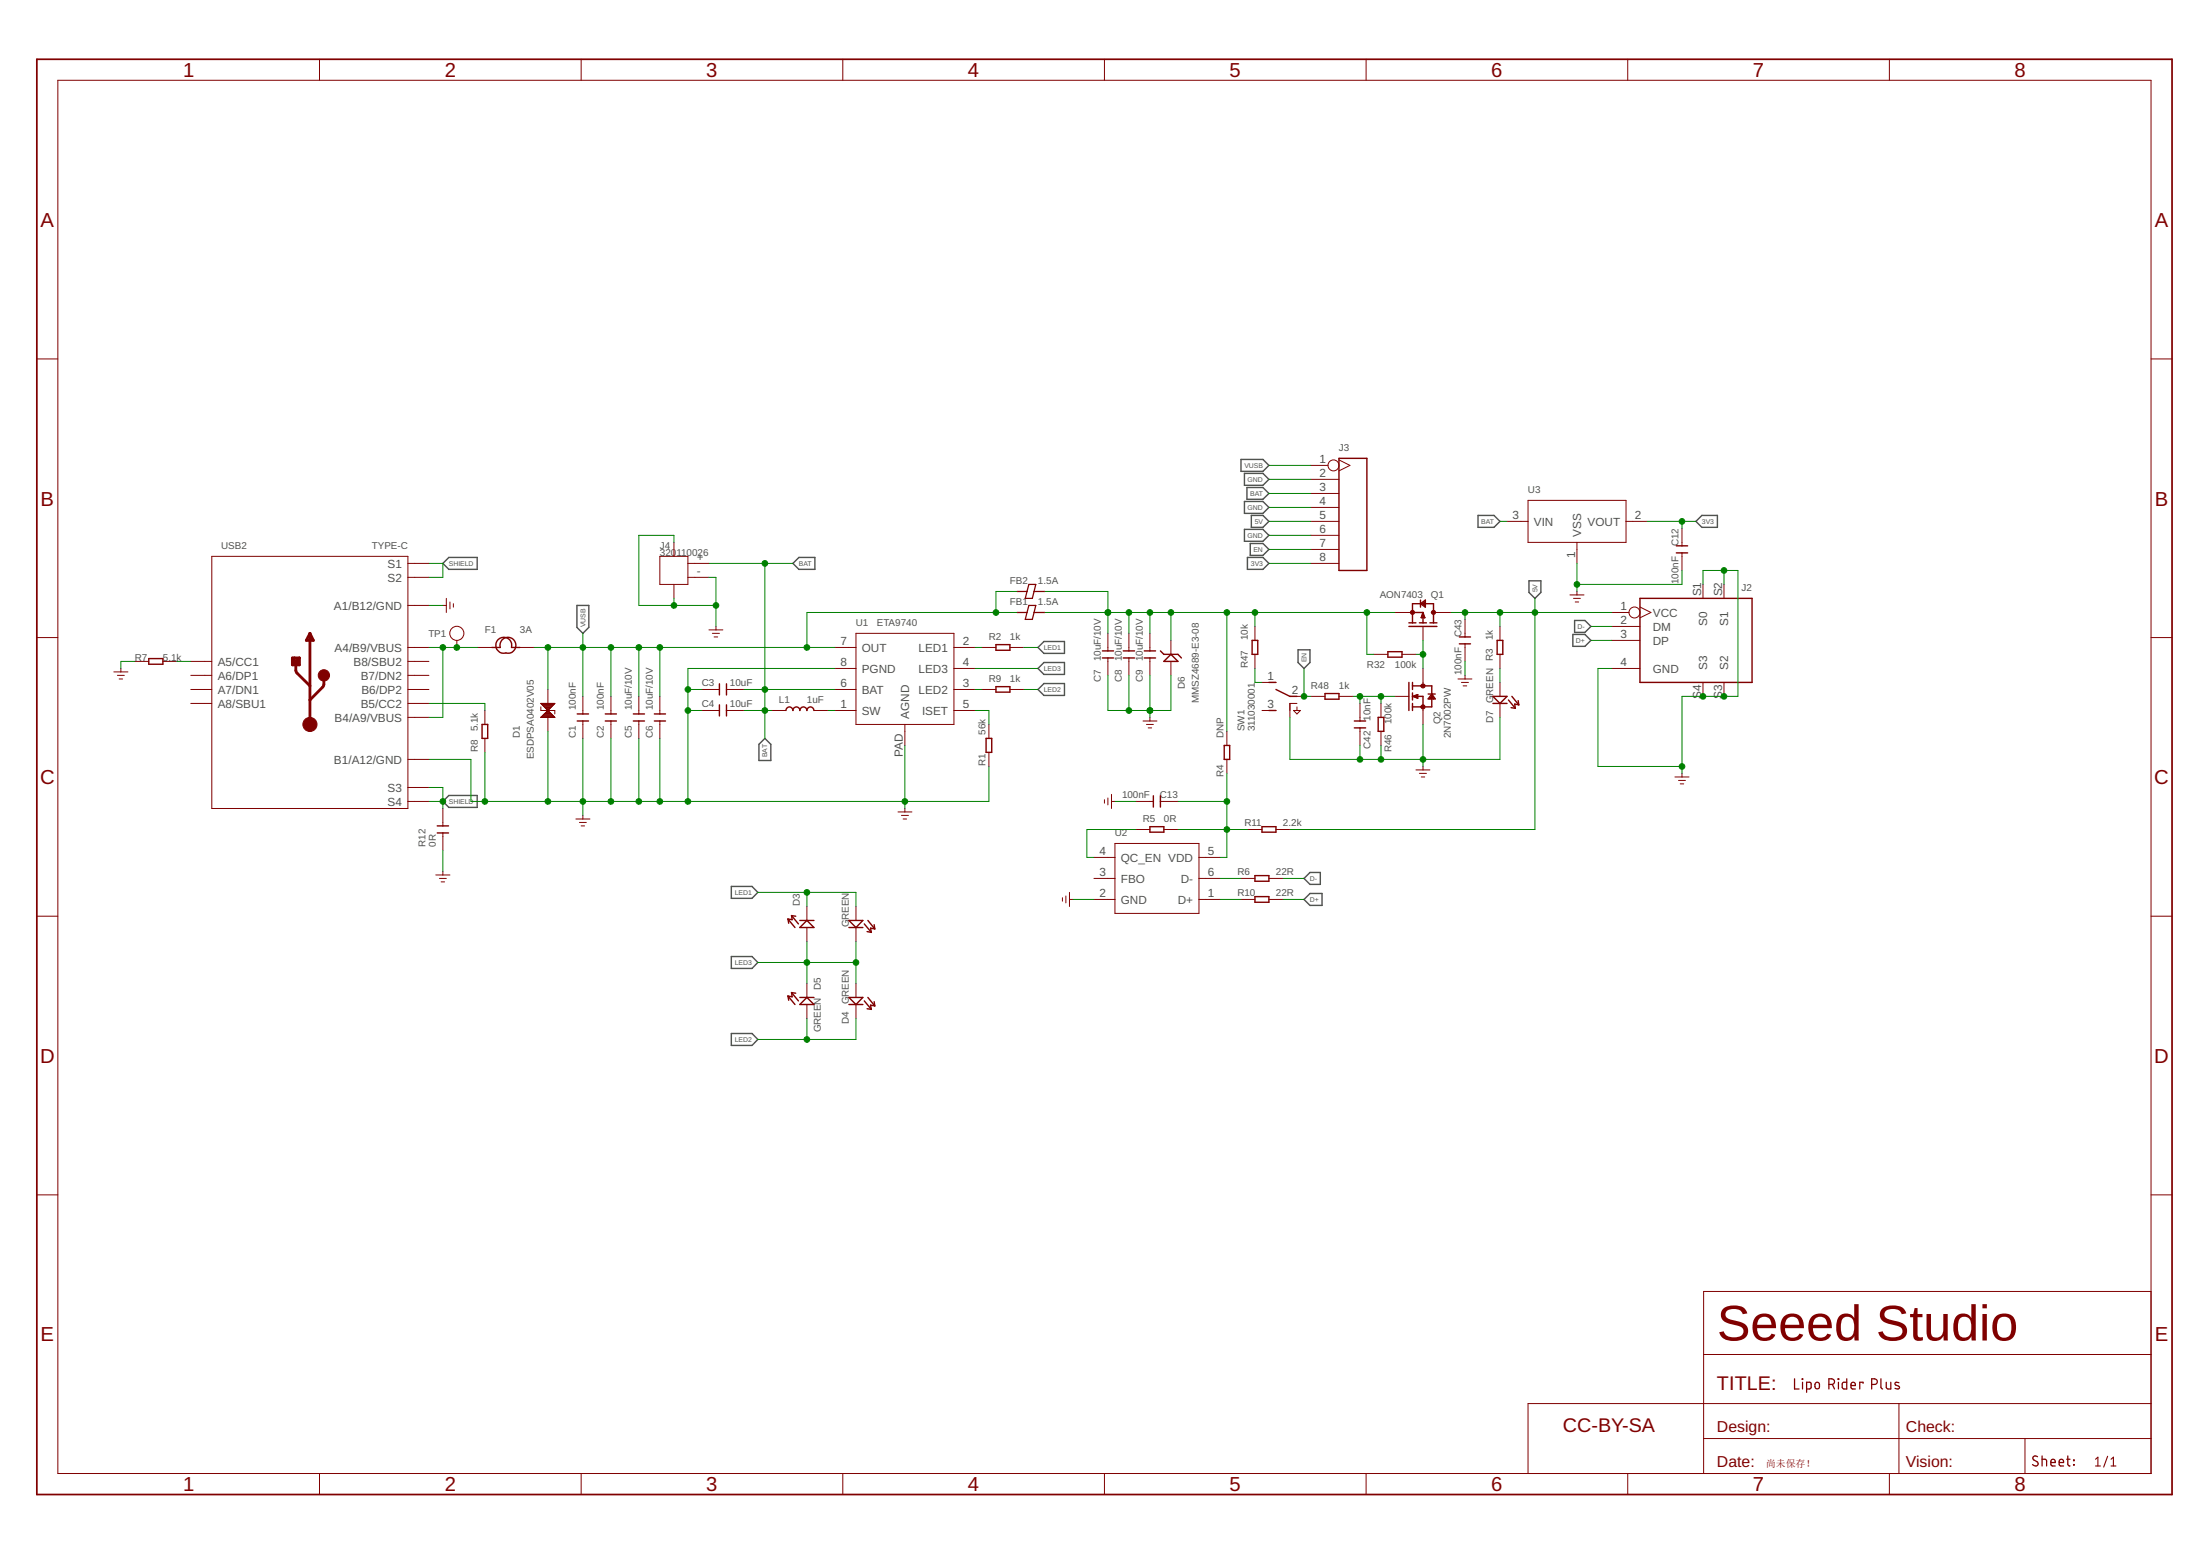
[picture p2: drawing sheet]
<svg xmlns="http://www.w3.org/2000/svg" width="297mm" height="210mm" viewBox="0 0 297 210" stroke-linecap="round" stroke-linejoin="round" font-family="sans-serif">
<g fill="none" stroke="#505050" stroke-width=".19">
<path d="M60.6 75.2h3.8v1.7h-3.8l-.8-.8zM107.1 76.1l.8-.9h2.1v1.7h-2.1zM167.6 62h2.9l.8 .8-.8 .8h-2.9zM168 63.9h2.5l.8 .8-.8 .8h-2.5zM168 67.7h2.5l.8 .8-.8 .8h-2.5zM168 71.5h2.5l.8 .8-.8 .8h-2.5zM168.4 65.8h2.1l.8 .8-.8 .8h-2.1zM168.4 75.2h2.1l.8 .9-.8 .8h-2.1zM168.8 73.4h1.7l.8 .8-.8 .8h-1.7zM169 69.6h1.5l.8 .8-.8 .8h-1.5zM199.6 69.6h2.1l.8 .8-.8 .8h-2.1zM206.4 78.4h1.6v1.6l-.8 .8-.8-.8z"/>
<path d="M229 70.4l.8-.8h2.1v1.6h-2.1zM77.9 81.7h1.6v3l-.8 .8-.8-.8zM103.3 99.7l.8 .8v2.2h-1.6v-2.2zM140.1 87.4l.8-.8h2.8v1.6h-2.8zM140.1 93.1l.8-.8h2.8v1.6h-2.8zM140.9 89.4h2.8v1.6h-2.8l-.8-.8zM175.3 87.7h1.6v1.7l-.8 .8-.8-.8zM212.4 85.6h1.6l.8 .8-.8 .8h-1.6zM212.6 83.8h1.4l.8 .8-.8 .8h-1.4zM59.8 108.2l.8-.8h3.8v1.6h-3.8zM98.7 119.7h2.8l.8 .8-.8 .8h-2.8zM176.1 118.6l.8-.8h1.4v1.6h-1.4z"/>
<path d="M98.7 129.1h2.8l.8 .8-.8 .8h-2.8zM98.7 139.5h2.8l.8 .8-.8 .8h-2.8zM176.1 121.4l.8-.8h1.6v1.6h-1.6z"/>
</g>
<g fill="none" stroke="#800000" stroke-width=".14">
<path d="M7.8 10.8h282.6v188.1h-282.6zM43.1 8v2.8M78.5 8v2.8M113.8 8v2.8M149.1 8v2.8M184.4 8v2.8M219.8 8v2.8M255.1 8v2.8M5 48.5h2.8M290.4 48.5h2.9M28.6 75.1h26.5v34h-26.5zM55.1 76.1h2.8"/>
<path d="M55.1 77.9h2.8M89.1 75.1h3.8v3.8h-3.8zM91 73.2v1.9M91 78.9v1.9M92.9 76.1h2.8M92.9 77.9h2.8M177 76.1h3.8M177 70.4h3.8M177 64.7h3.8M177 66.6h3.8M177 68.5h3.8M177 72.3h3.8"/>
<path d="M177 74.2h3.8M177 62.8h2.3M180.8 62.1l1.5 .7-1.5 .8M203.5 70.4h2.8M206.3 67.5h13.2v5.7h-13.2zM212.9 73.2v2.9M212.9 79.8v.5M219.5 70.4h2.9M227.1 71.3v2.4M227.1 74.6v2.4M229.9 78.9v1.9M232.8 78.9v1.9"/>
<path d="M5 86.1h2.8M15.4 90.7h1.9M15.9 91.2h.9M16.1 91.7h.5M16.3 90.2v.5M18.2 89.3h1.9M22 89.3h1.9M25.8 93.1h2.8M25.8 95h2.8M25.8 89.3h2.8M25.8 91.2h2.8M55.1 87.4h2.8"/>
<path d="M55.1 93.1h2.8M55.1 96.8h2.8M55.1 95h2.8M55.1 89.3h2.8M55.1 91.2h2.8M55.1 81.7h2.8M59.8 81.7h.5M60.3 80.8v1.9M60.7 81.3v.9M61.2 81.5v.5M61.7 86.4v1M64.5 87.4h1.9"/>
<path d="M65.5 95.9v1.9M65.5 99.7v1.9M70.2 87.4h1.9M73 95.4v.5h1.9v.5M73 95h1.9l-1.9 1.8h1.9zM73.1 96.8h1.8M73.1 95h1.8M73.2 96.7h1.6M73.2 95.1h1.6M73.2 96.6h1.5M73.3 95.2h1.4M73.3 96.6h1.3"/>
<path d="M73.3 95.2h1.3M73.4 96.5h1.1M73.4 95.3h1.1M73.5 96.4h1M73.5 95.4h.9M73.6 96.3h.8M73.6 95.5h.8M73.6 96.2h.7M73.7 95.6h.6M73.7 96.2h.5M73.7 95.7h.5M73.8 96.1h.3"/>
<path d="M73.8 95.7h.3M73.9 96h.2M73.9 95.8h.1M74 93.1v1.9M74 96.8v1.9M78.7 94v2.4M78.7 97.3v2.4M82.5 94v2.4M82.5 97.3v2.4M86.3 94v2.4M86.3 97.3v2.4M89.1 94v2.4"/>
<path d="M89.1 97.3v2.4M94.8 95.9h2.3M94.8 93.1h2.3M95.7 85h1.9M96.2 85.5h.9M96.4 86h.5M96.7 84.6v.4M98.1 95.9h2.3M98.1 93.1h2.3M104.2 95.9h1.9M109.9 95.9h1.9M112.7 95.9h2.9"/>
<path d="M112.7 87.4h2.9M112.7 93.1h2.9M112.7 90.2h2.9M115.6 85.5h13.2v12.3h-13.2zM122.2 97.8v2.8M128.8 95.9h2.8M128.8 87.4h2.8M128.8 93.1h2.8M128.8 90.2h2.8M132.6 87.4h1.9M132.6 93.1h1.9M133.5 97.8v1.9"/>
<path d="M136.4 87.4h1.8M136.4 93.1h1.8M149.6 85.5v2.4M149.6 88.8v2.4M152.4 85.5v2.4M152.4 88.8v2.4M154.3 97.3h1.9M154.8 97.8h.9M155 98.3h.5M155.3 85.5v2.4M155.3 88.8v2.4M155.3 96.8v.5"/>
<path d="M158.1 86.4v1.9M158.1 89.3v1.9M165.7 98.7v1.9M169.4 84.6v1.8M169.4 88.3v1.9M170.4 95.9h1.9M170.4 92.1h1.9M174.2 94h1.9M174.6 95.9h1l-.5 .5zM175.1 95h-.9v1.8M175.1 95.4v.5M177 94h1.9"/>
<path d="M180.8 94h1.9M183.6 95v2.3M183.6 98.3v2.3M185.5 88.3h1.9M186.5 95v1.8M186.5 98.7v1.9M188.3 94h1.9M188.3 82.7h2.4M189.3 88.3h1.9M192.1 82.7v.2M192.1 84.6v1.8M192.1 90.2v2.4"/>
<path d="M192.1 95.4v2.4M193.5 82.7h2.4M196.8 91.7h1.9M197.3 92.1h1M197.5 92.6h.5M197.8 83.6v2.4M197.8 86.9v2.4M197.8 91.2v.5M202.5 84.6v1.8M202.5 88.3v1.9M202.5 92.1v1.9M202.5 95v1.8"/>
<path d="M212 80.3h1.9M212.4 80.8h1M212.7 81.3h.4M217.6 90.2h3.8M217.6 82.7h2.3M217.6 86.4h3.8M217.6 84.6h3.8M221.4 81.9l1.5 .8-1.5 .7M229.9 92.1v1.9M232.8 92.1v1.9M290.4 86.1h2.9M55.1 106.3h2.8"/>
<path d="M55.1 108.2h2.8M55.1 102.5h2.8M58.8 118.1h1.9M59.3 118.6h1M59.6 119h.4M59.8 109.1v2.4M59.8 112.4v2.4M59.8 117.6v.5M77.7 110.6h2M78.2 111h1M78.5 111.5h.4M78.7 110.1v.5"/>
<path d="M121.2 109.6h1.9M121.7 110.1h1M121.9 110.6h.5M122.2 109.1v.5M133.5 101.6v1.9M147.7 118.6h2.8M147.7 115.7h2.8M149.1 107.9v.5M149.6 107.7v.9M150.1 108.2h.4M150.1 107.2v1.9M150.5 113.9h11.4v9.4h-11.4z"/>
<path d="M153.4 108.2h2.3M153.4 112h1.9M156.7 108.2h2.3M157.1 112h1.9M161.9 118.6h2.8M161.9 115.7h2.8M165.7 102.5v1.9M167.6 118.6h1.8M168.5 112h1.9M171.3 118.6h1.9M172.3 112h1.9M191.2 103.9h1.9"/>
<path d="M191.6 104.4h1M191.9 104.9h.5M192.1 103.5v.4M226.1 104.9h1.9M226.6 105.3h1M226.9 105.8h.4M227.1 104.4v.5M5 123.7h2.8M108.9 122.4v1.8M108.9 125.2v1.9M108.9 132.8v1.8M108.9 135.6v1.9"/>
<path d="M115.6 122.4v1.8M115.6 125.2v1.9M115.6 132.8v1.8M115.6 135.6v1.9M143.4 121.2v.4M143.9 120.9v1M144.4 121.4h.5M144.4 120.5v1.9M147.7 121.4h2.8M161.9 121.4h2.8M167.6 121.4h1.8M171.3 121.4h1.9"/>
<path d="M290.4 123.7h2.9M5 161.3h2.8M290.4 174.3h-60.4v24.6M290.4 161.3h2.9M43.1 198.9v2.8M78.5 198.9v2.8M113.8 198.9v2.8M149.1 198.9v2.8M184.4 198.9v2.8M219.8 198.9v2.8M229.9 189.5h-23.6v9.4M230 194.2h60.4"/>
<path d="M230 189.5h60.4M230 182.8h60.4M255.1 198.9v2.8M256.4 189.5v9.4M273.4 194.2v4.7"/>
<circle cx="180" cy="62.8" r=".74"/>
<circle cx="61.7" cy="85.5" r=".95"/>
<circle cx="220.7" cy="82.7" r=".74"/>
</g>
<g fill="none" stroke="#800000" stroke-width=".19">
<path d="M180.8 61.9h3.8v15.1h-3.8zM226.3 73.7h1.6M226.3 74.6h1.6M20.1 88.9h1.9v.8h-1.9zM65.1 97.8h.7v1.9h-.7zM66.4 87.4h1.1a1.08 1.08 0 0 1 1-1.4 1.08 1.08 0 0 1 1.2 1.2 1.08 1.08 0 0 1-1.4 .9 1.08 1.08 0 0 1-1.4-.9 1.08 1.08 0 0 1 1.2-1.2 1.08 1.08 0 0 1 1 1.4h1.1M77.9 96.4h1.6M77.9 97.3h1.6M81.7 96.4h1.5M81.7 97.3h1.5M85.5 96.4h1.5M85.5 97.3h1.5"/>
<path d="M88.3 96.4h1.6M88.3 97.3h1.6M97.1 92.3v1.5M97.1 95.1v1.5M98.1 92.3v1.5M98.1 95.1v1.5M106.1 95.9a.48 .48 0 0 1 .5-.5 .48 .48 0 0 1 .5 .5 .47 .47 0 0 1 .4-.5 .47 .47 0 0 1 .5 .5 .48 .48 0 0 1 .5-.5 .48 .48 0 0 1 .4 .5 .48 .48 0 0 1 .5-.5 .48 .48 0 0 1 .5 .5M133.1 99.7h.8v1.9h-.8zM134.5 87h1.9v.8h-1.9zM134.5 92.7h1.9v.7h-1.9zM148.8 88.8h1.5M148.8 87.9h1.5"/>
<path d="M151.7 88.8h1.5M151.7 87.9h1.5M154.5 88.8h1.5M154.5 87.9h1.5M156.7 87.9l.4 .4h1.9l.5 .5M158.1 88.3l.9 1h-1.9zM169.1 86.4h.7v1.9h-.7zM171.3 95.9h1M171.3 92.1h1M172.3 93.1l1.9 .9h.9M178.9 93.6h1.9v.8h-1.9zM182.9 97.3h1.5"/>
<path d="M182.9 98.3h1.5M186.1 96.8h.7v1.9h-.7zM187.4 88h1.9v.7h-1.9zM190.2 92.1v3.8M190.2 84.1h1M190.2 84.6h3.8M190.7 92.6h2.6v2.8h-2.6M190.7 84.1v-2.6h2.8v2.6M190.7 92.1v1M190.7 93.5v1M190.7 95v.9M190.7 82.7h1.4"/>
<path d="M190.9 94h1.2v1.4M190.9 94l.5 .2M191.1 93.9l.3 .3M191.4 93.8l-.7 .2 .7 .2M191.4 93.8v.4M191.4 93.8l-.5 .2M191.6 84.1h1M191.8 81.5l.6-.5v1zM191.8 81v1M191.9 83.4h.5M192 83l.4 .4M192.1 82.9v1.2"/>
<path d="M192.1 82.7l.3 .7M192.1 82.7l-.2 .7M192.1 82.9l-.2 .5M192.1 82.9l.3 .5M192.1 81.5l.3 .2M192.4 81.3l-.3 .2M192.8 93.7h1M193.1 84.1h.9M193.3 93.7l.5 .6h-1zM193.3 94l.2 .3M193.3 94l-.2 .3M193.3 94l.2 .2"/>
<path d="M193.3 94l-.2 .2M197 86h1.5M197 86.9h1.5M201.6 95h1.9M201.6 94h1.9l-1 1zM202.1 86.4h.8v1.9h-.8zM203.7 94.5l.9 1.1M204 95.5l.6 .1M204.1 94l1 1.1M205 94.6l.1 .5M205.1 95.1l-.6-.1 .1 .6M221.4 80.8h15.2v11.3h-15.2z"/>
<path d="M59 111.5h1.6M59 112.4h1.6M155.3 111.6h1.8v.7h-1.8zM155.7 107.4v1.5M156.7 107.4v1.5M165.3 100.6h.7v1.9h-.7zM169.4 118.2h1.9v.8h-1.9zM170.4 111.6h1.9v.7h-1.9zM106.4 124.1l.1 .5M106.4 124.1l.9 1.1M106.4 134.5l.1 .5M106.4 134.5l.9 1.1"/>
<path d="M106.9 123.6l.1 .5h-.6M106.9 123.6l.5 .1M106.9 123.6l.9 1.1M106.9 134l.1 .6-.6-.1M106.9 134l.5 .1M106.9 134l.9 1.1M108 124.2h1.9M108 134.6h1.9M108.9 124.2l1 1h-1.9zM108.9 134.6l1 1h-1.9zM114.6 125.2h1.9M114.6 124.2h1.9l-.9 1z"/>
<path d="M114.6 135.6h1.9M114.6 134.6h1.9l-.9 1zM116.7 124.7l.9 1.2M116.7 135.1l.9 1.1M117.1 125.8l.5 .1M117.1 136.2h.5M117.2 124.2l.9 1.2M117.2 134.6l.9 1.2M118 124.8l.1 .6M118 135.2l.1 .6M118.1 125.4l-.6-.1 .1 .6M118.1 135.8l-.6-.1 .1 .5"/>
<path d="M169.4 121h1.9v.8h-1.9z"/>
</g>
<g fill="#800000" stroke="#800000" stroke-width=".14">
<path d="M191.9 92.4l.1-.1 .4 .1v.4l-.2 .1-.3-.1-.1-.2 .3-.1 .1 .1v.1l-.4-.1z" fill-rule="evenodd"/>
<path d="M191.9 95.2l.1-.1 .4 .1v.4l-.2 .1-.3-.1-.1-.2 .3-.1 .1 .1v.1l-.4-.1z" fill-rule="evenodd"/>
<path d="M193.3 82.5l.3-.1 .2 .1v.3l-.3 .1-.2-.2 .3-.1v.2l-.3-.1z" fill-rule="evenodd"/>
<path d="M190.5 82.5l.3-.1 .1 .1v.3l-.3 .1-.2-.2 .4-.1-.1 .2-.3-.1z" fill-rule="evenodd"/>
<circle cx="41.8" cy="97.8" r=".95"/>
<circle cx="43.7" cy="91.2" r=".76"/>
</g>
<path d="M39.5 88.8h.9v.9h-.9zM39.8 88.8v.9h.4v-.4M40.4 88.8l-.5 .5 .1 1.4 1.8 1.9M41.8 85.5v12.3M41.8 85.5l.5 .9h-.9zM43.7 91.2v1.4l-1.9 1.9" fill="none" stroke="#800000" stroke-width=".38"/>
<g fill="none" stroke="#800000" stroke-width=".17">
<path d="M137.3 79.8h1.4M138.7 79.8l.2-.9h.9l-.2 .9M138.7 79.8l-.3 1h1l.2-1M139.6 79.8h1.5M137.3 82.7h1.4M138.7 82.7l.2-1h.9l-.2 1M138.7 82.7l-.3 .9h1l.2-.9M139.6 82.7h1.5M242.3 186.1v1.4h.6M243.3 186.1l.1 .1zM243.4 186.6v.9M243.9 187.5h.4l.2-.1v-.6l-.1-.2h-.5v1.3"/>
<path d="M245.2 186.6a.3 .3 0 0 1 .3 0 .3 .3 0 0 1 .2 .3v.3a.31 .31 0 0 1-.3 .3 .31 .31 0 0 1-.4-.3v-.3zM246.9 186.9h.4a.38 .38 0 0 0 .4-.4 .38 .38 0 0 0-.4-.4h-.4v1.4M247.4 186.9l.3 .6M248.2 186.1l.1 .1zM248.2 186.6v.9M249.3 186.1v1.4h-.4l-.2-.2 .1-.6 .2-.1h.3M249.9 187h.6a.31 .31 0 0 0-.2-.4 .31 .31 0 0 0-.4 .3v.5l.2 .1h.4M251.5 186.7v-.1h-.4v.9M252.7 186.9h.4a.38 .38 0 0 0 .4-.4 .38 .38 0 0 0-.4-.4h-.4v1.4M254 186.1v1.2l.2 .2M254.7 186.6v.7l.2 .2h.4v-.9M256.4 186.6a.4 .4 0 0 0-.5 .1v.2l.5 .3 .1 .2a.45 .45 0 0 1-.6 0"/>
<path d="M275.1 196.6h-.4l-.2 .2v.2l.5 .3a.34 .34 0 0 1 .1 .5 .34 .34 0 0 1-.5 0l-.2-.1M275.7 197h.4l.2 .1v.8M275.7 196.5v1.4M276.9 197.4h.6a.31 .31 0 0 0-.2-.4 .31 .31 0 0 0-.4 .3v.5l.2 .1h.4M278 197.4h.6a.31 .31 0 0 0-.2-.4 .31 .31 0 0 0-.4 .3v.5l.2 .1h.4M279 197h.5M279.2 196.5v1.2l.1 .1 .2 .1M280 197.1l.1 .1zM280 197.7l.1 .1z"/>
</g>
<path d="M5 8h288.3v193.7h-288.3z" fill="none" stroke="#800000" stroke-width=".23"/>
<path d="M282.9 197l.4-.3v1.2M282.9 197.9h.7M284.6 196.6l-.6 1.4M285 197.9h.7M285 197l.3-.3v1.2" fill="none" stroke="#800000" stroke-width=".15"/>
<g fill="none" stroke="#008000" stroke-width=".14">
<path d="M57.9 76.1h1.9v1.8h-1.9M91 73.2v-.9h-4.7v9.4h10.4M95.7 77.9h1v6.7M95.7 76.1h11.4M103.3 76.1v23.6M137.3 79.8h-2.8v2.9M141.1 79.8h8.5v5.7M171.3 72.3h5.7M171.3 64.7h5.7M171.3 68.5h5.7M171.3 76.1h5.7M171.3 66.6h5.7"/>
<path d="M171.3 70.4h5.7M171.3 62.8h5.7M171.3 74.2h5.7M202.5 70.4h1M212.9 76.1v3.7M222.4 70.4h6.6M227.1 70.4v.9M227.1 77v1.9h-14.2M229.9 78.9v-1.9h4.8v17h-7.6v10.4M232.8 77v1.9M18.2 89.3h-1.9v.9M23.9 89.3h1.9"/>
<path d="M57.9 95h7.6v.9M57.9 81.7h1.9M57.9 87.4h6.6M59.8 87.4v9.4h-1.9M72.1 87.4h40.6M74 87.4v5.7M74 98.7v9.5M78.7 85.5v8.5M78.7 99.7v10.4M82.5 87.4v6.6M82.5 99.7v8.5M86.3 87.4v6.6"/>
<path d="M86.3 99.7v8.5M89.1 87.4v6.6M89.1 99.7v8.5M91 80.8v.9M92.9 93.1h1.9M92.9 95.9h1.9M100.4 93.1h12.3M100.4 95.9h3.8M111.8 95.9h.9M112.7 90.2h-19.8v18M131.6 95.9h1.9v1.9M131.6 93.1h1"/>
<path d="M131.6 90.2h8.5M131.6 87.4h1M137.3 82.7h-28.4v4.7M138.2 93.1h1.9M138.2 87.4h1.9M141.1 82.7h47.2M149.6 91.2v4.7h8.5v-4.7M152.4 82.7v2.8M152.4 91.2v4.7M155.3 82.7v2.8M155.3 91.2v5.6M158.1 82.7v3.7"/>
<path d="M165.7 82.7v16M169.4 82.7v1.9M169.4 90.2v1.9h1M174.2 96.8v5.7h28.3v-5.7M176.1 90.2v3.8h.9M182.7 94h5.6M183.6 94v1M184.6 82.7v5.6h.9M186.5 94v1M191.2 88.3h.9M192.1 86.4v3.8M192.1 97.8v5.7"/>
<path d="M195.9 82.7h21.7M197.8 82.7v.9M197.8 89.3v1.9M202.5 82.7v1.9M202.5 90.2v1.9M207.2 80.8v31.2h-33M214.8 84.6h2.8M214.8 86.4h2.8M217.6 90.2h-1.8v13.3h11.3M57.9 108.2h1.9M57.9 102.5h5.7v5.7h69.9v-4.7M57.9 106.3h1.9v2.8"/>
<path d="M59.8 114.8v2.8M65.5 101.6v6.6M122.2 100.6v8.5M150.5 108.2h2.9M153.4 112h-6.7v3.7h1M159 108.2h6.7M159 112h9.5M164.7 118.6h2.9M165.7 104.4v11.3h-1M173.2 118.6h2.9M183.6 100.6v1.9M186.5 100.6v1.9"/>
<path d="M102.3 129.9h13.3M102.3 120.5h13.3v1.9M108.9 120.5v1.9M108.9 127.1v5.7M108.9 137.5v2.8M115.6 127.1v5.7M115.6 137.5v2.8h-13.3M144.9 121.4h2.8M164.7 121.4h2.9M173.2 121.4h2.9"/>
</g>
<g fill="#008000" stroke="#008000" stroke-width=".14">
<circle cx="74" cy="108.2" r=".38"/>
<circle cx="78.7" cy="108.2" r=".38"/>
<circle cx="65.5" cy="108.2" r=".38"/>
<circle cx="82.5" cy="108.2" r=".38"/>
<circle cx="86.3" cy="108.2" r=".38"/>
<circle cx="122.2" cy="108.2" r=".38"/>
<circle cx="92.9" cy="93.1" r=".38"/>
<circle cx="92.9" cy="95.9" r=".38"/>
<circle cx="89.1" cy="108.2" r=".38"/>
<circle cx="92.9" cy="108.2" r=".38"/>
<circle cx="155.3" cy="95.9" r=".38"/>
<circle cx="152.4" cy="95.9" r=".38"/>
<circle cx="227.1" cy="103.5" r=".38"/>
<circle cx="232.8" cy="94" r=".38"/>
<circle cx="229.9" cy="94" r=".38"/>
<circle cx="232.8" cy="77" r=".38"/>
<circle cx="96.7" cy="81.7" r=".38"/>
<circle cx="91" cy="81.7" r=".38"/>
<circle cx="192.1" cy="102.5" r=".38"/>
<circle cx="186.5" cy="102.5" r=".38"/>
<circle cx="183.6" cy="102.5" r=".38"/>
<circle cx="212.9" cy="78.9" r=".38"/>
<circle cx="61.7" cy="87.4" r=".38"/>
<circle cx="59.8" cy="87.4" r=".38"/>
<circle cx="108.9" cy="129.9" r=".38"/>
<circle cx="115.6" cy="129.9" r=".38"/>
<circle cx="108.9" cy="140.3" r=".38"/>
<circle cx="108.9" cy="120.5" r=".38"/>
<circle cx="103.3" cy="93.1" r=".38"/>
<circle cx="103.3" cy="95.9" r=".38"/>
<circle cx="103.3" cy="76.1" r=".38"/>
<circle cx="59.8" cy="108.2" r=".38"/>
<circle cx="165.7" cy="112" r=".38"/>
<circle cx="165.7" cy="108.2" r=".38"/>
<circle cx="78.7" cy="87.4" r=".38"/>
<circle cx="82.5" cy="87.4" r=".38"/>
<circle cx="74" cy="87.4" r=".38"/>
<circle cx="108.9" cy="87.4" r=".38"/>
<circle cx="86.3" cy="87.4" r=".38"/>
<circle cx="89.1" cy="87.4" r=".38"/>
<circle cx="134.5" cy="82.7" r=".38"/>
<circle cx="197.8" cy="82.7" r=".38"/>
<circle cx="202.5" cy="82.7" r=".38"/>
<circle cx="207.2" cy="82.7" r=".38"/>
<circle cx="192.1" cy="88.3" r=".38"/>
<circle cx="186.5" cy="94" r=".38"/>
<circle cx="183.6" cy="94" r=".38"/>
<circle cx="169.4" cy="82.7" r=".38"/>
<circle cx="184.6" cy="82.7" r=".38"/>
<circle cx="155.3" cy="82.7" r=".38"/>
<circle cx="152.4" cy="82.7" r=".38"/>
<circle cx="149.6" cy="82.7" r=".38"/>
<circle cx="158.1" cy="82.7" r=".38"/>
<circle cx="165.7" cy="82.7" r=".38"/>
<circle cx="176.1" cy="94" r=".38"/>
<circle cx="227.1" cy="70.4" r=".38"/>
</g>
<text font-size="6.8" fill="#800000" x="231.8" y="180.9">Seeed Studio</text>
<g font-size="2.7" fill="#800000">
<text x="24.7" y="10.4">1</text>
<text x="60" y="10.4">2</text>
<text x="95.4" y="10.4">3</text>
<text x="130.7" y="10.4">4</text>
<text x="166" y="10.4">5</text>
<text x="201.3" y="10.4">6</text>
<text x="236.7" y="10.4">7</text>
<text x="272" y="10.4">8</text>
<text x="5.5" y="30.6">A</text>
<text x="290.9" y="30.6">A</text>
<text x="5.5" y="68.2">B</text>
<text x="290.9" y="68.2">B</text>
<text x="5.4" y="105.8">C</text>
<text x="290.9" y="105.8">C</text>
<text x="5.4" y="143.5">D</text>
<text x="290.9" y="143.5">D</text>
<text x="5.5" y="181.1">E</text>
<text x="290.9" y="181.1">E</text>
<text x="231.8" y="187.6">TITLE:</text>
<text x="211" y="193.2">CC-BY-SA</text>
<text x="24.7" y="201.3">1</text>
<text x="60" y="201.3">2</text>
<text x="95.4" y="201.3">3</text>
<text x="130.7" y="201.3">4</text>
<text x="166" y="201.3">5</text>
<text x="201.3" y="201.3">6</text>
<text x="236.7" y="201.3">7</text>
<text x="272" y="201.3">8</text>
</g>
<g font-size="2.1" fill="#800000">
<text x="231.8" y="193.2">Design:</text>
<text x="231.8" y="198">Date:</text>
<text x="257.3" y="193.2">Check:</text>
<text x="257.3" y="198">Vision:</text>
</g>
<g font-size="1.6" fill="#505050">
<text x="178.2" y="64.4">2</text>
<text x="178.2" y="62.6">1</text>
<text x="178.2" y="66.3">3</text>
<text x="178.2" y="68.2">4</text>
<text x="178.2" y="70.1">5</text>
<text x="204.2" y="70.1">3</text>
<text x="207.1" y="70.9">VIN</text>
<text x="214.4" y="71">VOUT</text>
<text x="220.7" y="70.1">2</text>
<text x="52.3" y="76.6">S1</text>
<text x="94.1" y="75.8">+</text>
<text x="94.1" y="77.7">-</text>
<text x="178.2" y="72">6</text>
<text x="178.2" y="73.9">7</text>
<text x="178.2" y="75.8">8</text>
<text x="212.7" y="75.3" transform="rotate(-90 212.7 75.3)">1</text>
<text x="213.5" y="72.4" transform="rotate(-90 213.5 72.4)">VSS</text>
<text x="45.1" y="82.3">A1/B12/GND</text>
<text x="52.3" y="78.5">S2</text>
<text x="218.8" y="82.4">1</text>
<text x="223.2" y="83.2">VCC</text>
<text x="229.7" y="80.5" transform="rotate(-90 229.7 80.5)">S1</text>
<text x="232.5" y="80.5" transform="rotate(-90 232.5 80.5)">S2</text>
<text x="29.4" y="89.9">A5/CC1</text>
<text x="45.2" y="88">A4/B9/VBUS</text>
<text x="47.7" y="89.8">B8/SBU2</text>
<text x="113.5" y="87.1">7</text>
<text x="113.5" y="90">8</text>
<text x="116.4" y="88">OUT</text>
<text x="124" y="88">LED1</text>
<text x="130" y="87.1">2</text>
<text x="130" y="90">4</text>
<text x="218.8" y="90">4</text>
<text x="218.8" y="86.2">3</text>
<text x="218.8" y="84.3">2</text>
<text x="223.2" y="87">DP</text>
<text x="223.2" y="85.1">DM</text>
<text x="230.5" y="84.5" transform="rotate(-90 230.5 84.5)">S0</text>
<text x="233.3" y="84.5" transform="rotate(-90 233.3 84.5)">S1</text>
<text x="29.4" y="91.7">A6/DP1</text>
<text x="29.4" y="93.6">A7/DN1</text>
<text x="29.4" y="95.5">A8/SBU1</text>
<text x="48.7" y="95.5">B5/CC2</text>
<text x="48.7" y="91.7">B7/DN2</text>
<text x="48.8" y="93.6">B6/DP2</text>
<text x="113.5" y="95.6">1</text>
<text x="113.5" y="92.8">6</text>
<text x="116.4" y="93.6">BAT</text>
<text x="116.4" y="90.8">PGND</text>
<text x="124" y="93.6">LED2</text>
<text x="124" y="90.8">LED3</text>
<text x="130" y="92.8">3</text>
<text x="130" y="95.6">5</text>
<text x="171.1" y="91.9">1</text>
<text x="171.1" y="95.6">3</text>
<text x="174.4" y="93.7">2</text>
<text x="223.2" y="90.8">GND</text>
<text x="229.7" y="94.3" transform="rotate(-90 229.7 94.3)">S4</text>
<text x="230.5" y="90.4" transform="rotate(-90 230.5 90.4)">S3</text>
<text x="232.5" y="94.3" transform="rotate(-90 232.5 94.3)">S3</text>
<text x="233.3" y="90.4" transform="rotate(-90 233.3 90.4)">S2</text>
<text x="45.2" y="97.4">B4/A9/VBUS</text>
<text x="116.4" y="96.5">SW</text>
<text x="122.7" y="97" transform="rotate(-90 122.7 97)">AGND</text>
<text x="124.5" y="96.5">ISET</text>
<text x="45.1" y="103.1">B1/A12/GND</text>
<text x="52.3" y="106.9">S3</text>
<text x="121.9" y="102.1" transform="rotate(-90 121.9 102.1)">PAD</text>
<text x="52.3" y="108.7">S4</text>
<text x="148.4" y="118.3">3</text>
<text x="148.4" y="115.5">4</text>
<text x="151.3" y="119.1">FBO</text>
<text x="151.3" y="116.3">QC_EN VDD</text>
<text x="159.4" y="119.2">D-</text>
<text x="163.1" y="115.5">5</text>
<text x="163.1" y="118.3">6</text>
<text x="148.4" y="121.1">2</text>
<text x="151.3" y="122">GND</text>
<text x="159" y="122">D+</text>
<text x="163.1" y="121.1">1</text>
</g>
<g font-size="1.3" fill="#505050">
<text x="180.8" y="60.9">J3</text>
<text x="206.3" y="66.6">U3</text>
<text x="29.9" y="74.2">USB2</text>
<text x="50.2" y="74.2">TYPE-C</text>
<text x="89.1" y="75.1">320110026</text>
<text x="89.1" y="74.2">J4</text>
<text x="226.6" y="73.8" transform="rotate(-90 226.6 73.8)">C12</text>
<text x="136.4" y="81.7">FB1</text>
<text x="136.4" y="78.9">FB2</text>
<text x="140.1" y="81.7">1.5A</text>
<text x="140.1" y="78.9">1.5A</text>
<text x="186.3" y="80.8">AON7403</text>
<text x="193.2" y="80.8">Q1</text>
<text x="226.6" y="78.9" transform="rotate(-90 226.6 78.9)">100nF</text>
<text x="235.1" y="79.8">J2</text>
<text x="18.2" y="89.3">R7</text>
<text x="22" y="89.3">5.1k</text>
<text x="57.8" y="86">TP1</text>
<text x="65.5" y="85.5">F1</text>
<text x="70.2" y="85.5">3A</text>
<text x="115.6" y="84.6">U1</text>
<text x="118.4" y="84.6">ETA9740</text>
<text x="133.5" y="86.4">R2</text>
<text x="136.4" y="86.4">1k</text>
<text x="148.6" y="89.3" transform="rotate(-90 148.6 89.3)">10uF/10V</text>
<text x="151.5" y="89.3" transform="rotate(-90 151.5 89.3)">10uF/10V</text>
<text x="154.3" y="89.3" transform="rotate(-90 154.3 89.3)">10uF/10V</text>
<text x="168.5" y="86.4" transform="rotate(-90 168.5 86.4)">10k</text>
<text x="197.3" y="86" transform="rotate(-90 197.3 86)">C43</text>
<text x="201.6" y="89.3" transform="rotate(-90 201.6 89.3)">R3</text>
<text x="201.6" y="86.4" transform="rotate(-90 201.6 86.4)">1k</text>
<text x="77.8" y="95.9" transform="rotate(-90 77.8 95.9)">100nF</text>
<text x="81.5" y="95.9" transform="rotate(-90 81.5 95.9)">100nF</text>
<text x="85.3" y="95.9" transform="rotate(-90 85.3 95.9)">10uF/10V</text>
<text x="88.2" y="95.9" transform="rotate(-90 88.2 95.9)">10uF/10V</text>
<text x="94.8" y="92.6">C3</text>
<text x="94.8" y="95.4">C4</text>
<text x="98.5" y="92.6">10uF</text>
<text x="98.5" y="95.4">10uF</text>
<text x="105.2" y="95">L1</text>
<text x="108.9" y="95">1uF</text>
<text x="133.5" y="92.1">R9</text>
<text x="136.4" y="92.1">1k</text>
<text x="148.6" y="92.1" transform="rotate(-90 148.6 92.1)">C7</text>
<text x="151.5" y="92.1" transform="rotate(-90 151.5 92.1)">C8</text>
<text x="154.3" y="92.1" transform="rotate(-90 154.3 92.1)">C9</text>
<text x="160" y="93.1" transform="rotate(-90 160 93.1)">D6</text>
<text x="161.9" y="95" transform="rotate(-90 161.9 95)">MMSZ4689-E3-08</text>
<text x="168.5" y="90.2" transform="rotate(-90 168.5 90.2)">R47</text>
<text x="177" y="93.1">R48</text>
<text x="180.8" y="93.1">1k</text>
<text x="184.6" y="90.2">R32</text>
<text x="188.3" y="90.2">100k</text>
<text x="197.3" y="91.2" transform="rotate(-90 197.3 91.2)">100nF</text>
<text x="201.6" y="94.9" transform="rotate(-90 201.6 94.9)">GREEN</text>
<text x="64.5" y="101.6" transform="rotate(-90 64.5 101.6)">R8</text>
<text x="64.5" y="98.7" transform="rotate(-90 64.5 98.7)">5.1k</text>
<text x="70.2" y="99.7" transform="rotate(-90 70.2 99.7)">D1</text>
<text x="77.8" y="99.7" transform="rotate(-90 77.8 99.7)">C1</text>
<text x="81.5" y="99.7" transform="rotate(-90 81.5 99.7)">C2</text>
<text x="85.3" y="99.7" transform="rotate(-90 85.3 99.7)">C5</text>
<text x="88.2" y="99.7" transform="rotate(-90 88.2 99.7)">C6</text>
<text x="133" y="99.2" transform="rotate(-90 133 99.2)">56k</text>
<text x="165.2" y="99.7" transform="rotate(-90 165.2 99.7)">DNP</text>
<text x="168" y="98.7" transform="rotate(-90 168 98.7)">SW1</text>
<text x="169.4" y="98.7" transform="rotate(-90 169.4 98.7)">311030001</text>
<text x="185" y="101.1" transform="rotate(-90 185 101.1)">C42</text>
<text x="185" y="97.3" transform="rotate(-90 185 97.3)">10nF</text>
<text x="187.9" y="101.6" transform="rotate(-90 187.9 101.6)">R46</text>
<text x="187.9" y="97.8" transform="rotate(-90 187.9 97.8)">100k</text>
<text x="194.5" y="97.8" transform="rotate(-90 194.5 97.8)">Q2</text>
<text x="195.9" y="99.7" transform="rotate(-90 195.9 99.7)">2N7002PW</text>
<text x="201.6" y="97.6" transform="rotate(-90 201.6 97.6)">D7</text>
<text x="72.1" y="102.5" transform="rotate(-90 72.1 102.5)">ESDPSA0402V05</text>
<text x="133" y="103.5" transform="rotate(-90 133 103.5)">R1</text>
<text x="151.5" y="107.7">100nF</text>
<text x="156.6" y="107.7">C13</text>
<text x="165.2" y="104.9" transform="rotate(-90 165.2 104.9)">R4</text>
<text x="150.5" y="112.9">U2</text>
<text x="154.3" y="111">R5</text>
<text x="157.2" y="111">0R</text>
<text x="168" y="111.5">R11</text>
<text x="173.2" y="111.5">2.2k</text>
<text x="57.4" y="114.3" transform="rotate(-90 57.4 114.3)">R12</text>
<text x="58.9" y="114.3" transform="rotate(-90 58.9 114.3)">0R</text>
<text x="167.1" y="118.1">R6</text>
<text x="172.3" y="118.1">22R</text>
<text x="108" y="122.4" transform="rotate(-90 108 122.4)">D3</text>
<text x="114.6" y="125.2" transform="rotate(-90 114.6 125.2)">GREEN</text>
<text x="167.1" y="120.9">R10</text>
<text x="172.3" y="120.9">22R</text>
<text x="110.8" y="133.7" transform="rotate(-90 110.8 133.7)">D5</text>
<text x="114.6" y="135.6" transform="rotate(-90 114.6 135.6)">GREEN</text>
<text x="110.8" y="139.4" transform="rotate(-90 110.8 139.4)">GREEN</text>
<text x="114.6" y="138.2" transform="rotate(-90 114.6 138.2)">D4</text>
</g>
<text font-size="1.3" fill="#800000" x="238.4" y="198">尚未保存！</text>
<g font-size=".9" fill="#505050">
<text x="168" y="63.1">VUSB</text>
<text x="168.5" y="65">GND</text>
<text x="168.5" y="68.8">GND</text>
<text x="168.8" y="66.9">BAT</text>
<text x="169.4" y="70.7">5V</text>
<text x="200" y="70.7">BAT</text>
<text x="229.8" y="70.7">3V3</text>
<text x="60.6" y="76.4">SHIELD</text>
<text x="107.9" y="76.4">BAT</text>
<text x="168.5" y="72.6">GND</text>
<text x="168.9" y="76.4">3V3</text>
<text x="169.2" y="74.5">EN</text>
<text x="207.6" y="80" transform="rotate(-90 207.6 80)">5V</text>
<text x="79" y="84.7" transform="rotate(-90 79 84.7)">VUSB</text>
<text x="140.9" y="87.7">LED1</text>
<text x="176.4" y="89.4" transform="rotate(-90 176.4 89.4)">EN</text>
<text x="212.8" y="86.8">D+</text>
<text x="213" y="84.9">D-</text>
<text x="140.9" y="90.6">LED3</text>
<text x="140.9" y="93.4">LED2</text>
<text x="103.6" y="102.2" transform="rotate(-90 103.6 102.2)">BAT</text>
<text x="60.6" y="108.5">SHIELD</text>
<text x="176.9" y="118.9">D-</text>
<text x="99.2" y="120.8">LED1</text>
<text x="176.9" y="121.7">D+</text>
<text x="99.2" y="130.2">LED3</text>
<text x="99.2" y="140.6">LED2</text>
</g>
</svg>
